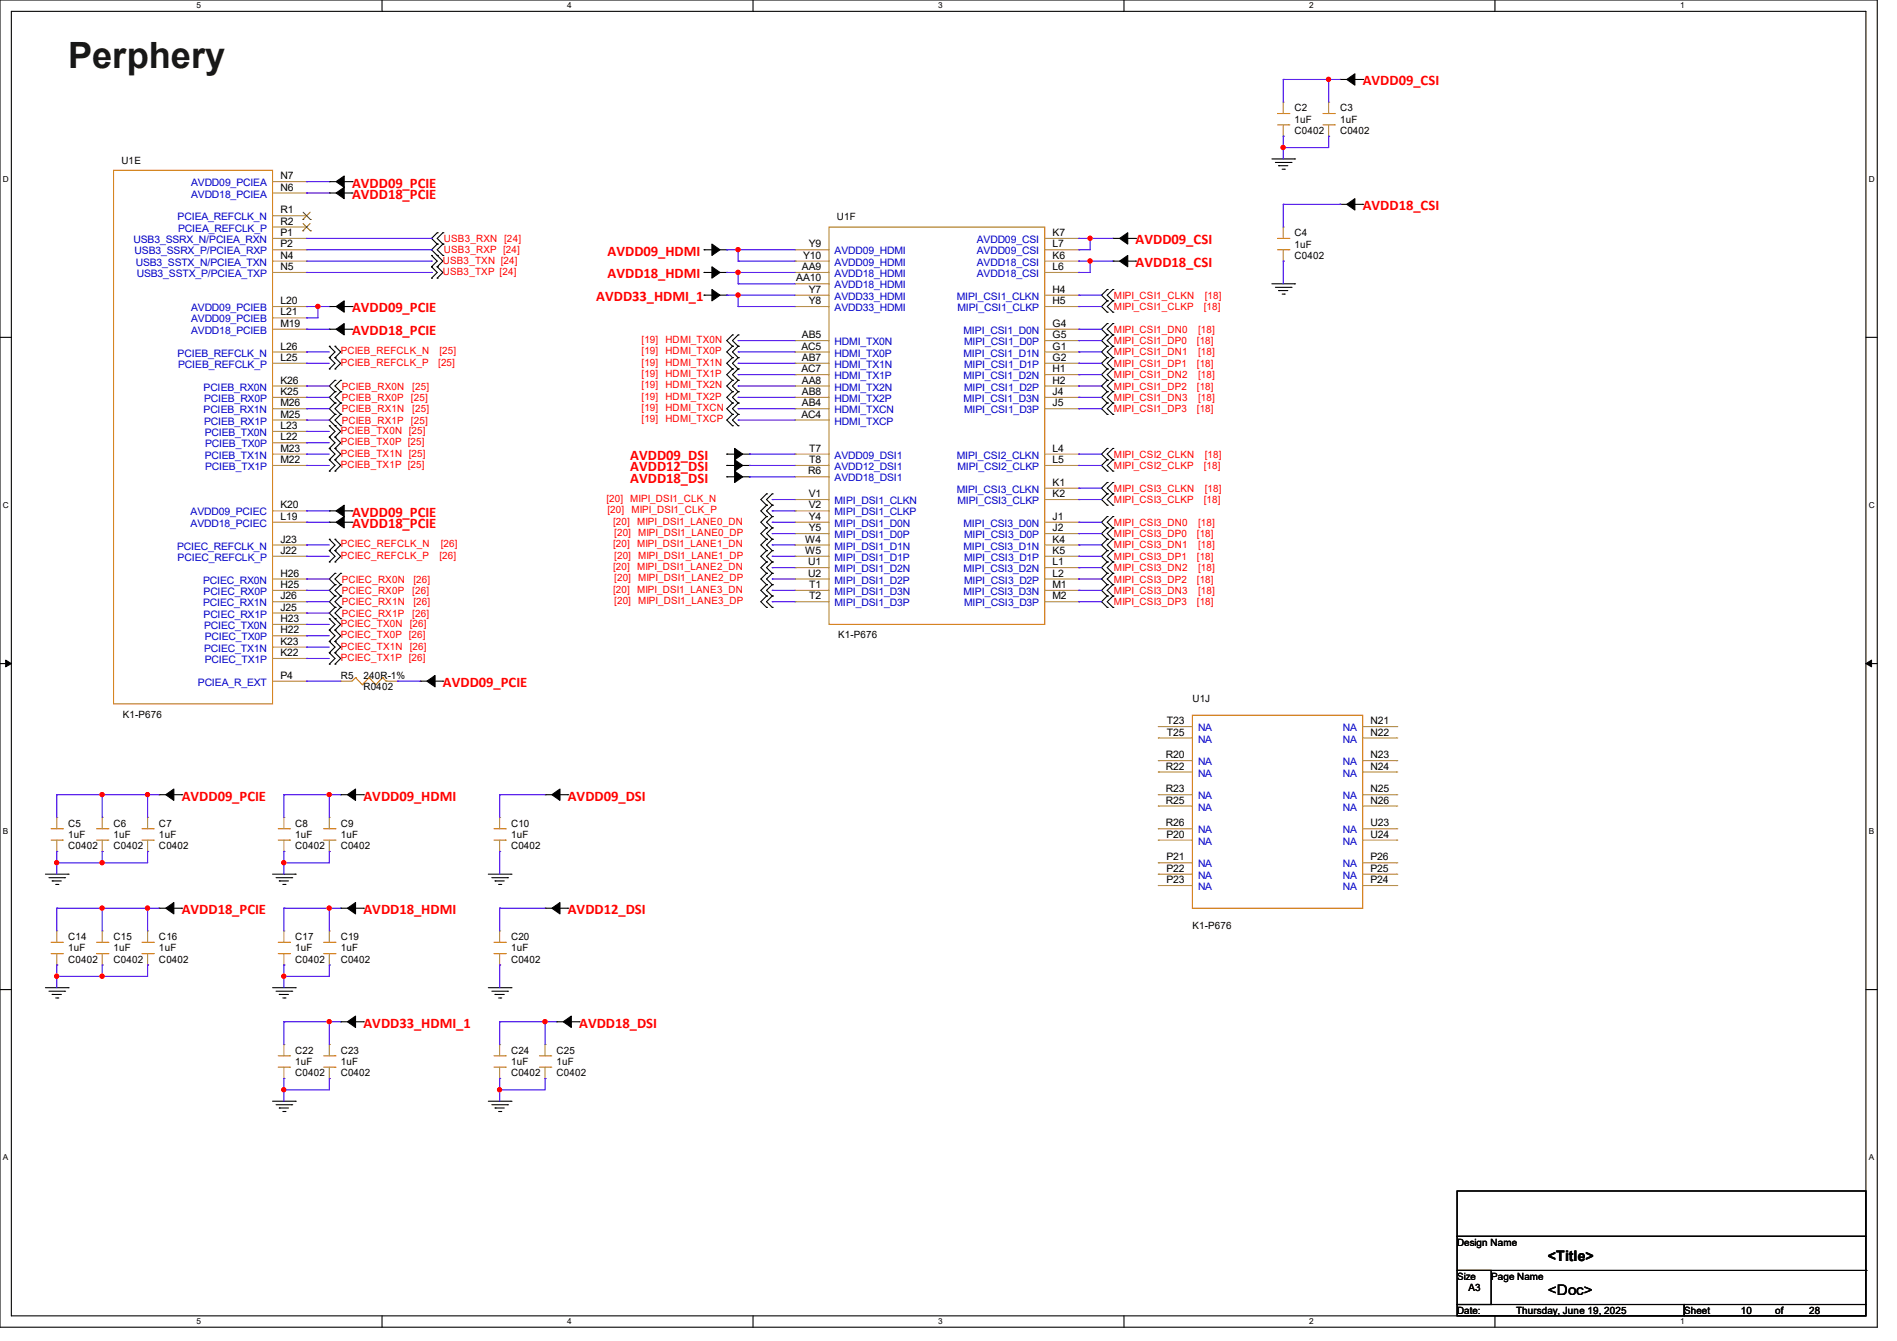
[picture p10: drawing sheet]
<svg xmlns="http://www.w3.org/2000/svg" width="297mm" height="210mm" viewBox="0 0 297 210" stroke-linecap="round" stroke-linejoin="round" font-family="sans-serif">
<path d="M0 0h293.9v207.9h-293.9zM1.8 1.8h290.3v204.3h-290.3z" fill="none" stroke="#000" stroke-width=".17"/>
<g fill="#fff">
<path d="M30.8 .2h.7v1.4h-.7z"/>
<path d="M30.8 206.2h.7v1.4h-.7z"/>
</g>
<path d="M59.8 0v1.8M59.8 206.1v1.8" fill="none" stroke="#000" stroke-width=".17"/>
<g fill="#fff">
<path d="M88.8 .2h.7v1.4h-.7z"/>
<path d="M88.8 206.2h.7v1.4h-.7z"/>
</g>
<path d="M117.9 0v1.8M117.9 206.1v1.8" fill="none" stroke="#000" stroke-width=".17"/>
<g fill="#fff">
<path d="M146.9 .2h.7v1.4h-.7z"/>
<path d="M146.9 206.2h.7v1.4h-.7z"/>
</g>
<path d="M176 0v1.8M176 206.1v1.8" fill="none" stroke="#000" stroke-width=".17"/>
<g fill="#fff">
<path d="M205 .2h.7v1.4h-.7z"/>
<path d="M205 206.2h.7v1.4h-.7z"/>
</g>
<path d="M234.1 0v1.8M234.1 206.1v1.8" fill="none" stroke="#000" stroke-width=".17"/>
<g fill="#fff">
<path d="M263.1 .2h.6v1.4h-.6z"/>
<path d="M263.1 206.2h.6v1.4h-.6z"/>
<path d="M.5 27.3h.9v1.4h-.9z"/>
<path d="M292.6 27.3h.9v1.4h-.9z"/>
<path d="M.5 78.4h.9v1.4h-.9z"/>
<path d="M292.6 78.4h.9v1.4h-.9z"/>
</g>
<path d="M0 52.8h1.8M292.1 52.8h1.8" fill="none" stroke="#000" stroke-width=".17"/>
<g fill="#fff">
<path d="M.5 129.5h.8v1.4h-.8z"/>
<path d="M292.6 129.5h.8v1.4h-.8z"/>
</g>
<path d="M0 103.9h1.8M292.1 103.9h1.8" fill="none" stroke="#000" stroke-width=".17"/>
<path d="M.9 103.4l.9 .5-.9 .5zM292.1 103.9l.9-.5v1z" fill="#000" stroke="#000" stroke-width=".16"/>
<g fill="#fff">
<path d="M.5 180.5h.8v1.4h-.8z"/>
<path d="M292.6 180.5h.8v1.4h-.8z"/>
</g>
<g fill="none" stroke="#000" stroke-width=".17">
<path d="M209.8 12.4h.1M209.8 12.4h1.2M211.4 12.4h2M213.4 12.4h.1M51.6 28.4h.1M51.6 30.2h.1M51.6 28.4h1.2M51.6 30.2h1.2M53.2 28.4h1.9M53.2 30.2h1.9M55.1 28.4h.1M55.1 30.2h.1"/>
<path d="M68.5 36.4h.1M68.5 38.2h.1M68.5 36.4l-.9 .9 .9 .9M68.5 38.2l-.9 .9 1.7 1.8-.8 .9M69.3 38.2h.1M69.3 36.4h.1M69.3 36.4l-.8 .9 .8 .9M69.3 38.2l-.8 .9 .8 .9M110.2 39.1h.1M110.2 39.1h2M112.6 39.1h1.2M113.8 39.1h.1"/>
<path d="M174.2 37.3h.1M174.2 37.3h1.3M175.9 37.3h1.9M177.8 37.3h.1M199.1 24.9h3.6M199.7 25.4h2.4M200.2 26h.1M200.2 26h1.4M200.7 26.5h.4M201.1 26.5h.1M202.1 25.4h.1M202.7 24.9h.1"/>
<path d="M209.8 32h.1M209.8 32h1.2M211.4 32h2M213.4 32h.1M51.6 48h.1M51.6 51.6h.1M51.6 56h.1M51.6 54.2h.1M51.6 57.8h.1M51.6 48h1.2M51.6 51.6h1.2M51.6 54.2l.9 .9-.9 .9"/>
<path d="M51.6 56l.9 .9-.9 .9M52.5 56h.1M52.5 54.2h.1M52.5 57.8h.1M52.5 59.6h.1M52.5 59.6l-.9 .9 .9 .8M52.5 54.2l.8 .9-.8 .9M52.5 56l.8 .9-.8 .9M53.2 48h1.9M53.2 51.6h1.9M53.3 59.6h.1M53.3 59.6l-.8 .9 .8 .8"/>
<path d="M55.1 48h.1M55.1 51.6h.1M67.6 41.8h.1M67.6 40h.1M67.6 43.6h.1M67.6 40l.9 .9-.9 .9M67.6 41.8l.9 .9-.9 .9M68.5 40h.1M68.5 41.8h.1M68.5 43.6h.1M68.5 41.8l.8 .9-.8 .9M69.3 40h.1"/>
<path d="M110.2 42.7h.1M110.2 46.2h.1M110.2 42.7h2M110.2 46.2h2M112.6 42.7h1.2M112.6 46.2h1.2M113.8 42.7h.1M113.8 46.2h.1M114.7 52.5h.1M114.7 54.2h.1M114.7 56h.1M114.7 57.8h.1"/>
<path d="M114.7 59.6h.1M114.7 52.5l-.9 .8 .9 .9M114.7 54.2l-.9 .9 .9 .9M114.7 56l-.9 .9 .9 .9M114.7 57.8l-.9 .9 .9 .9M114.7 59.6l-.9 .9 .9 .8M115.6 52.5h.1M115.6 54.2h.1M115.6 56h.1M115.6 57.8h.1M115.6 59.6h.1M115.6 52.5l-.9 .8 .9 .9"/>
<path d="M115.6 54.2l-.9 .9 .9 .9M115.6 56l-.9 .9 .9 .9M115.6 57.8l-.9 .9 .9 .9M115.6 59.6l-.9 .9 .9 .8M173.4 45.3h.1M173.4 47.1h.1M173.4 48.9h.1M173.4 50.7h.1M173.4 52.5h.1M173.4 54.2h.1M173.4 56h.1M173.4 57.8h.1"/>
<path d="M173.4 59.6h.1M173.4 45.3l-.9 .9 .9 .9M173.4 47.1l-.9 .9 .9 .9M173.4 50.7l-.9 .9 .9 .9M173.4 52.5l-.9 .8 .9 .9M173.4 54.2l-.9 .9 .9 .9M173.4 56l-.9 .9 .9 .9M173.4 57.8l-.9 .9 .9 .9M173.4 59.6l-.9 .9 .9 .8M174.2 40.9h.1M174.2 47.1h.1M174.2 45.3h.1"/>
<path d="M174.2 48.9h.1M174.2 52.5h.1M174.2 50.7h.1M174.2 54.2h.1M174.2 56h.1M174.2 57.8h.1M174.2 59.6h.1M174.2 40.9h1.3M174.2 45.3l-.8 .9 .8 .9M174.2 47.1l-.8 .9 .8 .9M174.2 50.7l-.8 .9 .8 .9M174.2 52.5l-.8 .8 .8 .9"/>
<path d="M174.2 54.2l-.8 .9 .8 .9M174.2 56l-.8 .9 .8 .9M174.2 57.8l-.8 .9 .8 .9M174.2 59.6l-.8 .9 .8 .8M175.9 40.9h1.9M177.8 40.9h.1M199.1 44.4h3.6M199.7 45h2.4M200.2 45.5h.1M200.2 45.5h1.4M200.7 46.1h.4M201.1 46.1h.1"/>
<path d="M202.1 45h.1M202.7 44.4h.1M51.6 68.5h.1M51.6 66.7h.1M51.6 70.2h.1M51.6 72h.1M51.6 73.8h.1M51.6 66.7l.9 .9-.9 .9M51.6 68.5l.9 .8-.9 .9M51.6 70.2l.9 .9-.9 .9M51.6 72l.9 .9-.9 .9M52.5 61.3h.1"/>
<path d="M52.5 63.1h.1M52.5 64.9h.1M52.5 66.7h.1M52.5 68.5h.1M52.5 70.2h.1M52.5 72h.1M52.5 73.8h.1M52.5 61.3l-.9 .9 .9 .9M52.5 63.1l-.9 .9 .9 .9M52.5 64.9l-.9 .9 1.7 1.8-.8 .9M52.5 68.5l.8 .8-.8 .9M52.5 70.2l.8 .9-.8 .9"/>
<path d="M52.5 72l.8 .9-.8 .9M53.3 61.3h.1M53.3 63.1h.1M53.3 64.9h.1M53.3 66.7h.1M53.3 61.3l-.8 .9 .8 .9M53.3 63.1l-.8 .9 .8 .9M53.3 64.9l-.8 .9 .8 .9M113.8 71.1h.1M113.8 72.9h.1M113.8 74.7h.1M113.8 71.1h1.9"/>
<path d="M113.8 72.9h1.9M113.8 74.7h1.9M114.7 61.3h.1M114.7 63.1h.1M114.7 64.9h.1M114.7 66.7h.1M114.7 61.3l-.9 .9 .9 .9M114.7 63.1l-.9 .9 .9 .9M114.7 64.9l-.9 .9 .9 .9M115.6 61.3h.1M115.6 63.1h.1M115.6 64.9h.1"/>
<path d="M115.6 66.7h.1M115.6 61.3l-.9 .9 .9 .9M115.6 63.1l-.9 .9 .9 .9M115.6 64.9l-.9 .9 .9 .9M116.1 71.1h1.2M116.1 72.9h1.2M116.1 74.7h1.2M117.3 71.1h.1M117.3 72.9h.1M117.3 74.7h.1M120 77.3h.1M120 79.1h.1"/>
<path d="M120 77.3l-.9 .9 .9 .9M120 79.1l-.9 .9 .9 .9M120.9 77.3h.1M120.9 79.1h.1M120.9 77.3l-.9 .9 .9 .9M120.9 79.1l-.9 .9 .9 .9M173.4 61.3h.1M173.4 63.1h.1M173.4 64.9h.1M173.4 75.6h.1M173.4 77.3h.1M173.4 79.1h.1"/>
<path d="M173.4 70.2h.1M173.4 72h.1M173.4 73.8h.1M173.4 61.3l-.9 .9 .9 .9M173.4 63.1l-.9 .9 .9 .9M173.4 75.6l-.9 .9 .9 .8M173.4 77.3l-.9 .9 .9 .9M173.4 70.2l-.9 .9 .9 .9M173.4 72l-.9 .9 .9 .9M174.2 61.3h.1M174.2 63.1h.1M174.2 64.9h.1"/>
<path d="M174.2 77.3h.1M174.2 75.6h.1M174.2 79.1h.1M174.2 72h.1M174.2 70.2h.1M174.2 73.8h.1M174.2 61.3l-.8 .9 .8 .9M174.2 63.1l-.8 .9 .8 .9M174.2 75.6l-.8 .9 .8 .8M174.2 77.3l-.8 .9 .8 .9M174.2 70.2l-.8 .9 .8 .9M174.2 72l-.8 .9 .8 .9"/>
<path d="M51.6 80h.1M51.6 81.8h.1M51.6 86.2h.1M51.6 84.5h.1M51.6 88h.1M51.6 98.7h.1M51.6 96.9h.1M51.6 80h1.2M51.6 81.8h1.2M51.6 84.5l.9 .8-.9 .9M51.6 86.2l.9 .9-.9 .9M51.6 96.9l.9 .9-.9 .9"/>
<path d="M51.6 98.7l.9 .9-.9 .9M52.5 86.2h.1M52.5 84.5h.1M52.5 88h.1M52.5 89.8h.1M52.5 91.6h.1M52.5 93.3h.1M52.5 95.1h.1M52.5 96.9h.1M52.5 98.7h.1M52.5 84.5l.8 .8-.8 .9M52.5 86.2l.8 .9-.8 .9"/>
<path d="M52.5 89.8l-.9 .9 .9 .9M52.5 91.6l-.9 .9 .9 .8M52.5 93.3l-.9 .9 .9 .9M52.5 95.1l-.9 .9 1.7 1.8-.8 .9M52.5 98.7l.8 .9-.8 .9M53.2 80h1.9M53.2 81.8h1.9M53.3 91.6h.1M53.3 89.8h.1M53.3 93.3h.1M53.3 95.1h.1M53.3 96.9h.1"/>
<path d="M53.3 89.8l-.8 .9 .8 .9M53.3 91.6l-.8 .9 .8 .8M53.3 93.3l-.8 .9 .8 .9M53.3 95.1l-.8 .9 .8 .9M55.1 80h.1M55.1 81.8h.1M120 80.9h.1M120 82.7h.1M120 84.5h.1M120 86.2h.1M120 88h.1M120 89.8h.1"/>
<path d="M120 91.6h.1M120 93.3h.1M120 95.1h.1M120 80.9l-.9 .9 .9 .9M120 82.7l-.9 .9 .9 .9M120 84.5l-.9 .8 .9 .9M120 86.2l-.9 .9 .9 .9M120 88l-.9 .9 .9 .9M120 89.8l-.9 .9 .9 .9M120 91.6l-.9 .9 .9 .8M120 93.3l-.9 .9 .9 .9M120.9 80.9h.1"/>
<path d="M120.9 82.7h.1M120.9 84.5h.1M120.9 86.2h.1M120.9 88h.1M120.9 89.8h.1M120.9 91.6h.1M120.9 93.3h.1M120.9 95.1h.1M120.9 80.9l-.9 .9 .9 .9M120.9 82.7l-.9 .9 .9 .9M120.9 84.5l-.9 .8 .9 .9M120.9 86.2l-.9 .9 .9 .9"/>
<path d="M120.9 88l-.9 .9 .9 .9M120.9 89.8l-.9 .9 .9 .9M120.9 91.6l-.9 .9 .9 .8M120.9 93.3l-.9 .9 .9 .9M173.4 80.9h.1M173.4 82.7h.1M173.4 84.5h.1M173.4 86.2h.1M173.4 88h.1M173.4 89.8h.1M173.4 91.6h.1M173.4 93.3h.1"/>
<path d="M173.4 95.1h.1M173.4 80.9l-.9 .9 .9 .9M173.4 82.7l-.9 .9 .9 .9M173.4 84.5l-.9 .8 .9 .9M173.4 86.2l-.9 .9 .9 .9M173.4 88l-.9 .9 .9 .9M173.4 89.8l-.9 .9 .9 .9M173.4 91.6l-.9 .9 .9 .8M173.4 93.3l-.9 .9 .9 .9M174.2 82.7h.1M174.2 80.9h.1M174.2 84.5h.1"/>
<path d="M174.2 86.2h.1M174.2 88h.1M174.2 89.8h.1M174.2 91.6h.1M174.2 93.3h.1M174.2 95.1h.1M174.2 80.9l-.8 .9 .8 .9M174.2 82.7l-.8 .9 .8 .9M174.2 84.5l-.8 .8 .8 .9M174.2 86.2l-.8 .9 .8 .9M174.2 88l-.8 .9 .8 .9M174.2 89.8l-.8 .9 .8 .9"/>
<path d="M174.2 91.6l-.8 .9 .8 .8M174.2 93.3l-.8 .9 .8 .9M51.6 100.5h.1M51.6 102.2h.1M51.6 104h.1M51.6 100.5l.9 .8-.9 .9M51.6 102.2l.9 .9-.9 .9M52.5 100.5h.1M52.5 102.2h.1M52.5 104h.1M52.5 100.5l.8 .8-.8 .9M52.5 102.2l.8 .9-.8 .9"/>
<path d="M65.8 106.7h.1M65.8 106.7h1.2M67.4 106.7h1.9M69.3 106.7h.1M7.1 136.9h3.6M7.7 137.5h2.4M8.2 138h.1M8.2 138h1.4M8.7 138.5h.4M9.1 138.5h.1M10.1 137.5h.1M10.7 136.9h.1"/>
<path d="M24.9 124.5h.1M24.9 124.5h1.2M26.5 124.5h1.9M28.4 124.5h.1M42.7 136.9h3.5M43.2 137.5h2.5M43.7 138h.1M43.7 138h1.5M44.3 138.5h.3M44.6 138.5h.1M45.7 137.5h.1M46.2 136.9h.1"/>
<path d="M53.3 124.5h.1M53.3 124.5h1.3M54.9 124.5h2M56.9 124.5h.1M76.5 136.9h3.5M77 137.5h2.5M77.5 138h.1M77.5 138h1.5M78.1 138.5h.3M78.4 138.5h.1M79.5 137.5h.1M80 136.9h.1"/>
<path d="M85.3 124.5h.1M85.3 124.5h1.3M87 124.5h1.9M88.9 124.5h.1M0 155h1.8M7.1 154.7h3.6M7.7 155.2h2.4M8.2 155.7h.1M8.2 155.7h1.4M8.7 156.3h.4M9.1 156.3h.1M10.1 155.2h.1"/>
<path d="M10.7 154.7h.1M24.9 142.2h.1M24.9 142.2h1.2M26.5 142.2h1.9M28.4 142.2h.1M42.7 154.7h3.5M43.2 155.2h2.5M43.7 155.7h.1M43.7 155.7h1.5M44.3 156.3h.3M44.6 156.3h.1M45.7 155.2h.1"/>
<path d="M46.2 154.7h.1M53.3 142.2h.1M53.3 142.2h1.3M54.9 142.2h2M56.9 142.2h.1M76.5 154.7h3.5M77 155.2h2.5M77.5 155.7h.1M77.5 155.7h1.5M78.1 156.3h.3M78.4 156.3h.1M79.5 155.2h.1"/>
<path d="M80 154.7h.1M85.3 142.2h.1M85.3 142.2h1.3M87 142.2h1.9M88.9 142.2h.1M292.1 155h1.8M42.7 172.5h3.5M43.2 173h2.5M43.7 173.5h.1M43.7 173.5h1.5M44.3 174.1h.3M44.6 174.1h.1"/>
<path d="M45.7 173h.1M46.2 172.5h.1M53.3 160h.1M53.3 160h1.3M54.9 160h2M56.9 160h.1M76.5 172.5h3.5M77 173h2.5M77.5 173.5h.1M77.5 173.5h1.5M78.1 174.1h.3M78.4 174.1h.1"/>
<path d="M79.5 173h.1M80 172.5h.1M87.1 160h.1M87.1 160h1.2M88.7 160h2M90.7 160h.1M228.1 186.5h64v7.1h-64zM228.1 193.6h64v5.4h-64zM228.1 199h5.4v5.3h-5.4zM292.1 199h.1M292.1 199v5.3M228.1 204.3h35.6v1.8h-35.6z"/>
<path d="M263.7 204.3h28.4v1.8h-28.4z"/>
</g>
<g fill="#000" stroke="#000" stroke-width=".17">
<path d="M210.9 12.4l1.2-.8v1.7z" fill-rule="evenodd"/>
<path d="M52.6 28.4l1.3-.8v1.7z" fill-rule="evenodd"/>
<path d="M52.6 30.2l1.3-.9v1.8z" fill-rule="evenodd"/>
<path d="M111.5 38.2l1.2 .9-1.2 .9z" fill-rule="evenodd"/>
<path d="M175.3 37.3l1.3-.9v1.8z" fill-rule="evenodd"/>
<path d="M210.9 32l1.2-.9v1.8z" fill-rule="evenodd"/>
<path d="M52.6 48l1.3-.9v1.8z" fill-rule="evenodd"/>
<path d="M52.6 51.6l1.3-.9v1.8z" fill-rule="evenodd"/>
<path d="M111.5 41.8l1.2 .9-1.2 .9z" fill-rule="evenodd"/>
<path d="M111.5 45.3l1.2 .9-1.2 .9z" fill-rule="evenodd"/>
<path d="M175.3 40.9l1.3-.9v1.8z" fill-rule="evenodd"/>
<path d="M115 70.2l1.3 .9-1.3 .9z" fill-rule="evenodd"/>
<path d="M115 72l1.3 .9-1.3 .9z" fill-rule="evenodd"/>
<path d="M115 73.8l1.3 .9-1.3 .9z" fill-rule="evenodd"/>
<path d="M52.6 80l1.3-.9v1.8z" fill-rule="evenodd"/>
<path d="M52.6 81.8l1.3-.9v1.8z" fill-rule="evenodd"/>
<path d="M66.8 106.7l1.3-.9v1.8z" fill-rule="evenodd"/>
<path d="M26 124.5l1.2-.9v1.7z" fill-rule="evenodd"/>
<path d="M54.4 124.5l1.3-.9v1.7z" fill-rule="evenodd"/>
<path d="M86.4 124.5l1.3-.9v1.7z" fill-rule="evenodd"/>
<path d="M26 142.2l1.2-.8v1.7z" fill-rule="evenodd"/>
<path d="M54.4 142.2l1.3-.8v1.7z" fill-rule="evenodd"/>
<path d="M86.4 142.2l1.3-.8v1.7z" fill-rule="evenodd"/>
<path d="M54.4 160l1.3-.9v1.8z" fill-rule="evenodd"/>
<path d="M88.2 160l1.3-.9v1.8z" fill-rule="evenodd"/>
</g>
<g fill="none" stroke="#cc8006" stroke-width=".17">
<path d="M200 19.6h1.8M200 17.8h1.8M201.8 19.6h.1M201.8 17.8h.1M207.1 19.6h1.8M207.1 17.8h1.8M208.9 19.6h.1M208.9 17.8h.1M17.8 26.7h24.9v83.5h-24.9zM129.8 35.6h33.8v62.2h-33.8zM200 39.1h1.8M200 37.3h1.8"/>
<path d="M201.8 39.1h.1M201.8 37.3h.1M55.7 106.1h.1M55.7 106.1l-.6 .6M55.7 106.1l1 1.1M56.7 107.2h.1M57.8 106.1h.1M57.8 106.1l-1.1 1.1M57.8 106.1l1 1.1M58.8 107.2h.1M59.9 106.1h.1M59.9 106.1l-1.1 1.1"/>
<path d="M59.9 106.1l.6 .6M60.5 106.7h.1M186.7 112h26.7v30.2h-26.7zM8 131.6h1.8M8 129.8h1.8M9.8 131.6h.1M9.8 129.8h.1M15.1 131.6h1.8M15.1 129.8h1.8M16.9 131.6h.1M16.9 129.8h.1M22.2 131.6h1.8"/>
<path d="M22.2 129.8h1.8M24 131.6h.1M24 129.8h.1M43.6 131.6h1.7M43.6 129.8h1.7M45.3 131.6h.1M45.3 129.8h.1M50.7 131.6h1.8M50.7 129.8h1.8M52.5 131.6h.1M52.5 129.8h.1M77.3 131.6h1.8"/>
<path d="M77.3 129.8h1.8M79.1 131.6h.1M79.1 129.8h.1M8 149.4h1.8M8 147.6h1.8M9.8 149.4h.1M9.8 147.6h.1M15.1 149.4h1.8M15.1 147.6h1.8M16.9 149.4h.1M16.9 147.6h.1M22.2 149.4h1.8"/>
<path d="M22.2 147.6h1.8M24 149.4h.1M24 147.6h.1M43.6 149.4h1.7M43.6 147.6h1.7M45.3 149.4h.1M45.3 147.6h.1M50.7 149.4h1.8M50.7 147.6h1.8M52.5 149.4h.1M52.5 147.6h.1M77.3 149.4h1.8"/>
<path d="M77.3 147.6h1.8M79.1 149.4h.1M79.1 147.6h.1M43.6 167.1h1.7M43.6 165.4h1.7M45.3 167.1h.1M45.3 165.4h.1M50.7 167.1h1.8M50.7 165.4h1.8M52.5 167.1h.1M52.5 165.4h.1M77.3 167.1h1.8"/>
<path d="M77.3 165.4h1.8M79.1 167.1h.1M79.1 165.4h.1M84.5 167.1h1.7M84.5 165.4h1.7M86.2 167.1h.1M86.2 165.4h.1"/>
</g>
<g fill="none" stroke="#a84" stroke-width=".17">
<path d="M200.9 16h.1M200.9 16v1.8M200.9 19.6v1.7M208 16h.1M208 16v1.8M208 19.6v1.7M42.7 39.1h5.3M42.7 37.3h5.3M42.7 28.4h5.3M42.7 30.2h5.3M42.7 33.8h5.3M42.7 35.6h5.3"/>
<path d="M48 28.4h.1M48 30.2h.1M48 33.8h.1M48 35.6h.1M48 37.3h.1M48 39.1h.1M124.5 39.1h.1M124.5 39.1h5.3M163.6 39.1h5.3M163.6 37.3h5.3M168.9 37.3h.1M168.9 39.1h.1"/>
<path d="M200.9 21.3h.1M200.9 35.6h.1M200.9 35.6v1.7M200.9 39.1v1.8M208 21.3h.1M42.7 40.9h5.3M42.7 42.7h5.3M42.7 48h5.3M42.7 55.1h5.3M42.7 56.9h5.3M42.7 51.6h5.3M42.7 49.8h5.3"/>
<path d="M48 48h.1M48 49.8h.1M48 51.6h.1M48 40.9h.1M48 42.7h.1M48 55.1h.1M48 56.9h.1M124.5 40.9h.1M124.5 42.7h.1M124.5 46.2h.1M124.5 48h.1M124.5 53.3h.1"/>
<path d="M124.5 55.1h.1M124.5 56.9h.1M124.5 58.7h.1M124.5 44.4h.1M124.5 40.9h5.3M124.5 42.7h5.3M124.5 46.2h5.3M124.5 48h5.3M124.5 53.3h5.3M124.5 55.1h5.3M124.5 56.9h5.3M124.5 58.7h5.3"/>
<path d="M124.5 44.4h5.3M163.6 40.9h5.3M163.6 42.7h5.3M163.6 46.2h5.3M163.6 48h5.3M163.6 53.3h5.3M163.6 55.1h5.3M163.6 56.9h5.3M163.6 58.7h5.3M163.6 51.6h5.3M168.9 40.9h.1M168.9 42.7h.1"/>
<path d="M168.9 46.2h.1M168.9 48h.1M168.9 51.6h.1M168.9 53.3h.1M168.9 55.1h.1M168.9 56.9h.1M168.9 58.7h.1M200.9 40.9h.1M42.7 60.5h5.3M42.7 62.2h5.3M42.7 64h5.3M42.7 65.8h5.3"/>
<path d="M42.7 71.1h5.3M42.7 72.9h5.3M42.7 67.6h5.3M42.7 69.3h5.3M48 60.5h.1M48 62.2h.1M48 64h.1M48 65.8h.1M48 67.6h.1M48 69.3h.1M48 71.1h.1M48 72.9h.1"/>
<path d="M124.5 60.5h.1M124.5 62.2h.1M124.5 64h.1M124.5 65.8h.1M124.5 71.1h.1M124.5 72.9h.1M124.5 74.7h.1M124.5 78.2h.1M124.5 60.5h5.3M124.5 62.2h5.3M124.5 64h5.3M124.5 65.8h5.3"/>
<path d="M124.5 71.1h5.3M124.5 72.9h5.3M124.5 74.7h5.3M124.5 78.2h5.3M163.6 60.5h5.3M163.6 62.2h5.3M163.6 64h5.3M163.6 71.1h5.3M163.6 72.9h5.3M163.6 78.2h5.3M163.6 76.5h5.3M168.9 60.5h.1"/>
<path d="M168.9 62.2h.1M168.9 64h.1M168.9 71.1h.1M168.9 72.9h.1M168.9 76.5h.1M168.9 78.2h.1M42.7 80h5.3M42.7 81.8h5.3M42.7 85.3h5.3M42.7 87.1h5.3M42.7 90.7h5.3M42.7 92.5h5.3"/>
<path d="M42.7 94.2h5.3M42.7 96h5.3M42.7 97.8h5.3M42.7 99.6h5.3M48 80h.1M48 81.8h.1M48 85.3h.1M48 87.1h.1M48 90.7h.1M48 92.5h.1M48 94.2h.1M48 96h.1"/>
<path d="M48 97.8h.1M48 99.6h.1M124.5 80h.1M124.5 81.8h.1M124.5 83.6h.1M124.5 85.3h.1M124.5 87.1h.1M124.5 88.9h.1M124.5 90.7h.1M124.5 92.5h.1M124.5 94.2h.1M124.5 80h5.3"/>
<path d="M124.5 81.8h5.3M124.5 83.6h5.3M124.5 85.3h5.3M124.5 87.1h5.3M124.5 88.9h5.3M124.5 90.7h5.3M124.5 92.5h5.3M124.5 94.2h5.3M163.6 81.8h5.3M163.6 83.6h5.3M163.6 85.3h5.3M163.6 87.1h5.3"/>
<path d="M163.6 88.9h5.3M163.6 90.7h5.3M163.6 92.5h5.3M163.6 94.2h5.3M168.9 81.8h.1M168.9 83.6h.1M168.9 85.3h.1M168.9 87.1h.1M168.9 88.9h.1M168.9 90.7h.1M168.9 92.5h.1M168.9 94.2h.1"/>
<path d="M42.7 106.7h5.3M42.7 101.3h5.3M42.7 103.1h5.3M48 106.7h.1M48 101.3h.1M48 103.1h.1M53.3 106.7h.1M53.3 106.7h1.8M60.5 106.7h1.7M62.2 106.7h.1M181.4 119.1h.1M181.4 115.6h.1"/>
<path d="M181.4 113.8h.1M181.4 115.6h5.3M181.4 113.8h5.3M181.4 119.1h5.3M213.4 115.6h5.3M213.4 113.8h5.3M213.4 119.1h5.3M218.7 115.6h.1M218.7 113.8h.1M218.7 119.1h.1M8.9 133.3h.1M8.9 128h.1"/>
<path d="M8.9 128v1.8M8.9 131.6v1.7M16 133.3h.1M16 128h.1M16 128v1.8M16 131.6v1.7M23.1 133.3h.1M23.1 128h.1M23.1 128v1.8M23.1 131.6v1.7M44.4 133.3h.1M44.4 128h.1"/>
<path d="M44.4 128v1.8M44.4 131.6v1.7M51.6 133.3h.1M51.6 128h.1M51.6 128v1.8M51.6 131.6v1.7M78.2 133.3h.1M78.2 128h.1M78.2 128v1.8M78.2 131.6v1.7M181.4 120.9h.1M181.4 124.5h.1"/>
<path d="M181.4 135.1h.1M181.4 136.9h.1M181.4 131.6h.1M181.4 129.8h.1M181.4 126.2h.1M181.4 138.7h.1M181.4 120.9h5.3M181.4 124.5h5.3M181.4 135.1h5.3M181.4 136.9h5.3M181.4 131.6h5.3M181.4 126.2h5.3"/>
<path d="M181.4 129.8h5.3M181.4 138.7h5.3M213.4 120.9h5.3M213.4 124.5h5.3M213.4 135.1h5.3M213.4 136.9h5.3M213.4 131.6h5.3M213.4 126.2h5.3M213.4 129.8h5.3M213.4 138.7h5.3M218.7 126.2h.1M218.7 124.5h.1"/>
<path d="M218.7 129.8h.1M218.7 120.9h.1M218.7 138.7h.1M218.7 136.9h.1M218.7 135.1h.1M218.7 131.6h.1M8.9 151.1h.1M8.9 145.8h.1M8.9 145.8v1.8M8.9 149.4v1.7M16 151.1h.1M16 145.8h.1"/>
<path d="M16 145.8v1.8M16 149.4v1.7M23.1 151.1h.1M23.1 145.8h.1M23.1 145.8v1.8M23.1 149.4v1.7M44.4 151.1h.1M44.4 145.8h.1M44.4 145.8v1.8M44.4 149.4v1.7M51.6 151.1h.1M51.6 145.8h.1"/>
<path d="M51.6 145.8v1.8M51.6 149.4v1.7M78.2 151.1h.1M78.2 145.8h.1M78.2 145.8v1.8M78.2 149.4v1.7M44.4 168.9h.1M44.4 163.6h.1M44.4 163.6v1.8M44.4 167.1v1.8M51.6 168.9h.1M51.6 163.6h.1"/>
<path d="M51.6 163.6v1.8M51.6 167.1v1.8M78.2 168.9h.1M78.2 163.6h.1M78.2 163.6v1.8M78.2 167.1v1.8M85.3 168.9h.1M85.3 163.6h.1M85.3 163.6v1.8M85.3 167.1v1.8"/>
</g>
<path d="M47.4 34.4h.1M47.4 36.2h.1M47.5 33.2l1.1 1.2M47.5 35l1.1 1.2M48.6 33.2l-1.2 1.2M48.6 35l-1.2 1.2M48.6 34.4h.1M48.6 36.2h.1" fill="none" stroke="#804000" stroke-width=".16"/>
<g fill="none" stroke="#4200ff" stroke-width=".17">
<path d="M200.9 12.4h.1M200.9 12.4v3.6M200.9 12.4h8.9M208 12.4h.1M208 12.4v3.6M48 28.4h.1M48 30.2h.1M48 28.4h3.6M48 30.2h3.6M48 37.3h19.6M48 39.1h19.6M67.6 37.3h.1"/>
<path d="M67.6 39.1h.1M113.8 39.1h.1M113.8 39.1h10.7M115.6 39.1h.1M115.6 39.1v1.8M168.9 37.3h.1M168.9 39.1h.1M168.9 37.3h5.3M170.7 37.3h.1M170.7 37.3v1.8h-1.8M200.9 21.3h.1M200.9 23.1h.1"/>
<path d="M200.9 32h.1M200.9 21.3v3.6M200.9 32v3.6M200.9 32h8.9M208 21.3h.1M208 21.3v1.8h-7.1M209.8 32h.1M48 48h.1M48 49.8h.1M48 51.6h.1M48 55.1h.1M48 56.9h.1"/>
<path d="M48 40.9h19.6M48 42.7h19.6M48 48h3.6M48 51.6h3.6M48 55.1h3.6M48 56.9h3.6M49.8 48h.1M49.8 48v1.8h-1.8M67.6 40.9h.1M67.6 42.7h.1M113.8 42.7h.1M113.8 46.2h.1"/>
<path d="M113.8 42.7h10.7M113.8 46.2h10.7M115.6 40.9h.1M115.6 42.7h.1M115.6 44.4h.1M115.6 46.2h.1M115.6 48h.1M115.6 53.3h.1M115.6 55.1h.1M115.6 56.9h.1M115.6 58.7h.1M115.6 42.7v1.7"/>
<path d="M115.6 46.2v1.8M115.6 40.9h8.9M115.6 44.4h8.9M115.6 48h8.9M115.6 53.3h8.9M115.6 55.1h8.9M115.6 56.9h8.9M115.6 58.7h8.9M168.9 40.9h.1M168.9 42.7h.1M168.9 46.2h.1M168.9 48h.1"/>
<path d="M168.9 51.6h.1M168.9 53.3h.1M168.9 55.1h.1M168.9 56.9h.1M168.9 58.7h.1M168.9 40.9h5.3M168.9 46.2h3.6M168.9 48h3.6M168.9 51.6h3.6M168.9 53.3h3.6M168.9 55.1h3.6M168.9 56.9h3.6"/>
<path d="M168.9 58.7h3.6M170.7 40.9h.1M170.7 40.9v1.8h-1.8M200.9 40.9h.1M200.9 40.9v3.5M48 60.5h.1M48 62.2h.1M48 64h.1M48 65.8h.1M48 67.6h.1M48 69.3h.1M48 71.1h.1"/>
<path d="M48 72.9h.1M48 60.5h3.6M48 62.2h3.6M48 64h3.6M48 65.8h3.6M48 67.6h3.6M48 69.3h3.6M48 71.1h3.6M48 72.9h3.6M115.6 60.5h.1M115.6 62.2h.1M115.6 64h.1"/>
<path d="M115.6 65.8h.1M115.6 60.5h8.9M115.6 62.2h8.9M115.6 64h8.9M115.6 65.8h8.9M117.3 71.1h.1M117.3 72.9h.1M117.3 74.7h.1M117.3 71.1h7.2M117.3 72.9h7.2M117.3 74.7h7.2M120.9 78.2h.1"/>
<path d="M120.9 78.2h3.6M168.9 60.5h.1M168.9 62.2h.1M168.9 64h.1M168.9 76.5h.1M168.9 78.2h.1M168.9 71.1h.1M168.9 72.9h.1M168.9 60.5h3.6M168.9 62.2h3.6M168.9 64h3.6M168.9 71.1h3.6"/>
<path d="M168.9 72.9h3.6M168.9 78.2h3.6M168.9 76.5h3.6M48 80h.1M48 81.8h.1M48 85.3h.1M48 87.1h.1M48 90.7h.1M48 92.5h.1M48 94.2h.1M48 96h.1M48 97.8h.1"/>
<path d="M48 99.6h.1M48 80h3.6M48 81.8h3.6M48 85.3h3.6M48 87.1h3.6M48 90.7h3.6M48 92.5h3.6M48 94.2h3.6M48 96h3.6M48 97.8h3.6M48 99.6h3.6M120.9 80h.1"/>
<path d="M120.9 81.8h.1M120.9 83.6h.1M120.9 85.3h.1M120.9 87.1h.1M120.9 88.9h.1M120.9 90.7h.1M120.9 92.5h.1M120.9 94.2h.1M120.9 80h3.6M120.9 81.8h3.6M120.9 83.6h3.6M120.9 85.3h3.6"/>
<path d="M120.9 87.1h3.6M120.9 88.9h3.6M120.9 90.7h3.6M120.9 92.5h3.6M120.9 94.2h3.6M168.9 81.8h.1M168.9 83.6h.1M168.9 85.3h.1M168.9 87.1h.1M168.9 88.9h.1M168.9 90.7h.1M168.9 92.5h.1"/>
<path d="M168.9 94.2h.1M168.9 81.8h3.6M168.9 83.6h3.6M168.9 85.3h3.6M168.9 87.1h3.6M168.9 88.9h3.6M168.9 90.7h3.6M168.9 92.5h3.6M168.9 94.2h3.6M48 101.3h.1M48 103.1h.1M48 106.7h.1"/>
<path d="M48 101.3h3.6M48 103.1h3.6M48 106.7h5.3M62.2 106.7h.1M62.2 106.7h3.6M8.9 124.5h.1M8.9 133.3h.1M8.9 135.1h.1M8.9 124.5v3.5M8.9 133.3v3.6M8.9 124.5h16M16 124.5h.1"/>
<path d="M16 133.3h.1M16 135.1h.1M16 124.5v3.5M16 133.3v1.8M23.1 124.5h.1M23.1 133.3h.1M23.1 124.5v3.5M23.1 133.3v1.8h-14.2M44.4 124.5h.1M44.4 133.3h.1M44.4 135.1h.1M44.4 124.5h8.9"/>
<path d="M44.4 124.5v3.5M44.4 133.3v3.6M51.6 133.3h.1M51.6 124.5h.1M51.6 133.3v1.8h-7.2M51.6 124.5v3.5M78.2 124.5h.1M78.2 133.3h.1M78.2 124.5h7.1M78.2 124.5v3.5M78.2 133.3v3.6M8.9 142.2h.1"/>
<path d="M8.9 151.1h.1M8.9 152.9h.1M8.9 142.2v3.6M8.9 151.1v3.6M8.9 142.2h16M16 142.2h.1M16 151.1h.1M16 152.9h.1M16 142.2v3.6M16 151.1v1.8M23.1 142.2h.1M23.1 151.1h.1"/>
<path d="M23.1 142.2v3.6M23.1 151.1v1.8h-14.2M44.4 142.2h.1M44.4 151.1h.1M44.4 152.9h.1M44.4 142.2v3.6M44.4 151.1v3.6M44.4 142.2h8.9M51.6 142.2h.1M51.6 151.1h.1M51.6 151.1v1.8h-7.2M51.6 142.2v3.6"/>
<path d="M78.2 142.2h.1M78.2 151.1h.1M78.2 142.2h7.1M78.2 142.2v3.6M78.2 151.1v3.6M44.4 160h.1M44.4 168.9h.1M44.4 170.7h.1M44.4 160v3.6M44.4 168.9v3.6M44.4 160h8.9M51.6 160h.1"/>
<path d="M51.6 168.9h.1M51.6 168.9v1.8h-7.2M51.6 160v3.6M78.2 160h.1M78.2 168.9h.1M78.2 170.7h.1M78.2 160h8.9M78.2 160v3.6M78.2 168.9v3.6M85.3 160h.1M85.3 168.9h.1M85.3 160v3.6"/>
<path d="M85.3 168.9v1.8h-7.1"/>
</g>
<g fill="#f00" stroke="#f00" stroke-width=".17">
<circle cx="23.1" cy="124.4" r=".32"/>
<circle cx="16" cy="124.4" r=".32"/>
<circle cx="51.5" cy="124.4" r=".32"/>
<circle cx="8.9" cy="135.1" r=".32"/>
<circle cx="16" cy="135.1" r=".32"/>
<circle cx="23.1" cy="142.2" r=".32"/>
<circle cx="16" cy="142.2" r=".32"/>
<circle cx="44.4" cy="152.9" r=".32"/>
<circle cx="8.9" cy="152.9" r=".32"/>
<circle cx="16" cy="152.9" r=".32"/>
<circle cx="44.4" cy="170.7" r=".32"/>
<circle cx="208" cy="12.4" r=".32"/>
<circle cx="200.9" cy="23.1" r=".32"/>
<circle cx="85.3" cy="160" r=".32"/>
<circle cx="78.2" cy="170.7" r=".32"/>
<circle cx="44.4" cy="135.1" r=".32"/>
<circle cx="51.5" cy="142.2" r=".32"/>
<circle cx="51.5" cy="160" r=".32"/>
<circle cx="170.7" cy="37.3" r=".32"/>
<circle cx="115.5" cy="39.1" r=".32"/>
<circle cx="170.7" cy="40.9" r=".32"/>
<circle cx="115.5" cy="42.7" r=".32"/>
<circle cx="115.5" cy="46.2" r=".32"/>
<circle cx="49.8" cy="48" r=".32"/>
</g>
<text font-size="5.7" fill="#400000" x="10.7" y="10.6">Perphery</text>
<g font-size="2.3" fill="#f00">
<text x="213.4" y="13.4">AVDD09_CSI</text>
<text x="55.1" y="29.4">AVDD09_PCIE</text>
<text x="55.1" y="31.2">AVDD18_PCIE</text>
<text x="213.4" y="32.9">AVDD18_CSI</text>
<text x="95.1" y="40">AVDD09_HDMI</text>
<text x="177.8" y="38.3">AVDD09_CSI</text>
<text x="177.8" y="41.8">AVDD18_CSI</text>
<text x="93.3" y="47.2">AVDD33_HDMI_1</text>
<text x="95.1" y="43.6">AVDD18_HDMI</text>
<text x="55.1" y="48.9">AVDD09_PCIE</text>
<text x="55.1" y="52.5">AVDD18_PCIE</text>
<text x="98.7" y="72.1">AVDD09_DSI</text>
<text x="98.7" y="73.8">AVDD12_DSI</text>
<text x="98.7" y="75.6">AVDD18_DSI</text>
<text x="55.1" y="80.9">AVDD09_PCIE</text>
<text x="55.1" y="82.7">AVDD18_PCIE</text>
<text x="69.3" y="107.6">AVDD09_PCIE</text>
<text x="28.4" y="125.4">AVDD09_PCIE</text>
<text x="56.9" y="125.4">AVDD09_HDMI</text>
<text x="88.9" y="125.4">AVDD09_DSI</text>
<text x="28.4" y="143.2">AVDD18_PCIE</text>
<text x="56.9" y="143.2">AVDD18_HDMI</text>
<text x="88.9" y="143.2">AVDD12_DSI</text>
<text x="56.9" y="161">AVDD33_HDMI_1</text>
<text x="90.7" y="161">AVDD18_DSI</text>
</g>
<g font-size="2.3">
<text x="242.4" y="197.5">&lt;Title&gt;</text>
<text x="242.4" y="202.8">&lt;Doc&gt;</text>
</g>
<g font-size="1.6">
<text x="202.7" y="17.4">C2</text>
<text x="209.8" y="17.4">C3</text>
<text x="202.7" y="19.2">1uF</text>
<text x="202.7" y="21">C0402</text>
<text x="209.8" y="19.2">1uF</text>
<text x="209.8" y="21">C0402</text>
<text x="19" y="25.6">U1E</text>
<text x="43.9" y="28.1">N7</text>
<text x="43.9" y="29.8">N6</text>
<text x="43.9" y="33.4">R1</text>
<text x="43.9" y="35.2">R2</text>
<text x="131" y="34.5">U1F</text>
<text x="43.9" y="37">P1</text>
<text x="43.9" y="38.7">P2</text>
<text x="43.9" y="40.5">N4</text>
<text x="125.7" y="40.5">Y10</text>
<text x="126.6" y="38.7">Y9</text>
<text x="164.8" y="37">K7</text>
<text x="164.8" y="38.7">L7</text>
<text x="164.8" y="40.5">K6</text>
<text x="202.7" y="37">C4</text>
<text x="202.7" y="38.8">1uF</text>
<text x="202.7" y="40.6">C0402</text>
<text x="43.9" y="47.6">L20</text>
<text x="43.9" y="42.3">N5</text>
<text x="124.7" y="44.1">AA10</text>
<text x="125.6" y="42.3">AA9</text>
<text x="126.6" y="45.8">Y7</text>
<text x="126.6" y="47.6">Y8</text>
<text x="164.8" y="42.3">L6</text>
<text x="164.8" y="45.8">H4</text>
<text x="164.8" y="47.6">H5</text>
<text x="43.9" y="49.4">L21</text>
<text x="43.9" y="51.2">M19</text>
<text x="125.6" y="53">AB5</text>
<text x="164.8" y="51.2">G4</text>
<text x="164.8" y="53">G5</text>
<text x="43.9" y="54.7">L26</text>
<text x="43.9" y="56.5">L25</text>
<text x="125.5" y="54.7">AC5</text>
<text x="125.5" y="58.3">AC7</text>
<text x="125.6" y="56.5">AB7</text>
<text x="164.8" y="54.7">G1</text>
<text x="164.8" y="56.5">G2</text>
<text x="164.8" y="58.3">H1</text>
<text x="43.9" y="60.1">K26</text>
<text x="43.9" y="61.8">K25</text>
<text x="43.9" y="63.6">M26</text>
<text x="43.9" y="65.4">M25</text>
<text x="125.5" y="65.4">AC4</text>
<text x="125.6" y="60.1">AA8</text>
<text x="125.6" y="61.8">AB8</text>
<text x="125.6" y="63.6">AB4</text>
<text x="164.8" y="60.1">H2</text>
<text x="164.8" y="61.8">J4</text>
<text x="164.8" y="63.6">J5</text>
<text x="43.9" y="67.2">L23</text>
<text x="43.9" y="69">L22</text>
<text x="43.9" y="70.7">M23</text>
<text x="126.7" y="70.7">T7</text>
<text x="164.8" y="70.7">L4</text>
<text x="43.9" y="72.5">M22</text>
<text x="126.5" y="74.3">R6</text>
<text x="126.6" y="77.9">V1</text>
<text x="126.7" y="72.5">T8</text>
<text x="164.8" y="72.5">L5</text>
<text x="164.8" y="76.1">K1</text>
<text x="164.8" y="77.9">K2</text>
<text x="43.9" y="79.6">K20</text>
<text x="43.9" y="81.4">L19</text>
<text x="126.6" y="79.6">V2</text>
<text x="126.6" y="81.4">Y4</text>
<text x="126.6" y="83.2">Y5</text>
<text x="164.8" y="81.4">J1</text>
<text x="164.8" y="83.2">J2</text>
<text x="43.9" y="85">J23</text>
<text x="43.9" y="86.7">J22</text>
<text x="126.1" y="85">W4</text>
<text x="126.1" y="86.7">W5</text>
<text x="126.5" y="88.5">U1</text>
<text x="164.8" y="85">K4</text>
<text x="164.8" y="86.7">K5</text>
<text x="164.8" y="88.5">L1</text>
<text x="43.9" y="90.3">H26</text>
<text x="43.9" y="92.1">H25</text>
<text x="43.9" y="93.9">J26</text>
<text x="43.9" y="95.6">J25</text>
<text x="126.5" y="90.3">U2</text>
<text x="126.7" y="92.1">T1</text>
<text x="126.7" y="93.9">T2</text>
<text x="164.8" y="90.3">L2</text>
<text x="164.8" y="92.1">M1</text>
<text x="164.8" y="93.9">M2</text>
<text x="43.9" y="97.4">H23</text>
<text x="43.9" y="99.2">H22</text>
<text x="43.9" y="101">K23</text>
<text x="131.2" y="99.9">K1-P676</text>
<text x="43.9" y="106.3">P4</text>
<text x="43.9" y="102.7">K22</text>
<text x="53.3" y="106.3">R5</text>
<text x="56.9" y="106.3">240R-1%</text>
<text x="19.2" y="112.4">K1-P676</text>
<text x="56.9" y="108.1">R0402</text>
<text x="182.7" y="113.4">T23</text>
<text x="186.7" y="109.9">U1J</text>
<text x="214.6" y="113.4">N21</text>
<text x="182.5" y="118.7">R20</text>
<text x="182.7" y="115.2">T25</text>
<text x="214.6" y="115.2">N22</text>
<text x="214.6" y="118.7">N23</text>
<text x="182.5" y="120.5">R22</text>
<text x="182.5" y="124.1">R23</text>
<text x="182.5" y="125.9">R25</text>
<text x="214.6" y="125.9">N26</text>
<text x="214.6" y="124.1">N25</text>
<text x="214.6" y="120.5">N24</text>
<text x="10.7" y="129.5">C5</text>
<text x="10.7" y="131.2">1uF</text>
<text x="17.8" y="129.5">C6</text>
<text x="17.8" y="131.2">1uF</text>
<text x="24.9" y="129.5">C7</text>
<text x="24.9" y="131.2">1uF</text>
<text x="46.2" y="129.5">C8</text>
<text x="46.2" y="131.2">1uF</text>
<text x="53.3" y="129.5">C9</text>
<text x="53.3" y="131.2">1uF</text>
<text x="80" y="129.5">C10</text>
<text x="80" y="131.2">1uF</text>
<text x="182.5" y="129.4">R26</text>
<text x="182.6" y="131.2">P20</text>
<text x="214.6" y="129.4">U23</text>
<text x="214.6" y="131.2">U24</text>
<text x="10.7" y="133">C0402</text>
<text x="17.8" y="133">C0402</text>
<text x="24.9" y="133">C0402</text>
<text x="46.2" y="133">C0402</text>
<text x="53.3" y="133">C0402</text>
<text x="80" y="133">C0402</text>
<text x="182.6" y="134.7">P21</text>
<text x="182.6" y="136.5">P22</text>
<text x="214.6" y="136.5">P25</text>
<text x="214.6" y="134.7">P26</text>
<text x="182.6" y="138.3">P23</text>
<text x="214.6" y="138.3">P24</text>
<text x="10.7" y="147.2">C14</text>
<text x="10.7" y="149">1uF</text>
<text x="17.8" y="147.2">C15</text>
<text x="17.8" y="149">1uF</text>
<text x="24.9" y="147.2">C16</text>
<text x="24.9" y="149">1uF</text>
<text x="46.2" y="147.2">C17</text>
<text x="46.2" y="149">1uF</text>
<text x="53.3" y="147.2">C19</text>
<text x="53.3" y="149">1uF</text>
<text x="80" y="147.2">C20</text>
<text x="80" y="149">1uF</text>
<text x="186.7" y="145.5">K1-P676</text>
<text x="10.7" y="150.8">C0402</text>
<text x="17.8" y="150.8">C0402</text>
<text x="24.9" y="150.8">C0402</text>
<text x="46.2" y="150.8">C0402</text>
<text x="53.3" y="150.8">C0402</text>
<text x="80" y="150.8">C0402</text>
<text x="46.2" y="165">C22</text>
<text x="46.2" y="166.8">1uF</text>
<text x="53.3" y="165">C23</text>
<text x="53.3" y="166.8">1uF</text>
<text x="80" y="165">C24</text>
<text x="80" y="166.8">1uF</text>
<text x="87.1" y="165">C25</text>
<text x="87.1" y="166.8">1uF</text>
<text x="46.2" y="168.6">C0402</text>
<text x="53.3" y="168.6">C0402</text>
<text x="80" y="168.6">C0402</text>
<text x="87.1" y="168.6">C0402</text>
<text x="228.1" y="195.1">Design Name</text>
<text x="228.1" y="200.4">Size</text>
<text x="229.9" y="202.2">A3</text>
<text x="233.5" y="200.4">Page Name</text>
<text x="228.1" y="205.7">Date:</text>
<text x="237.4" y="205.7">Thursday, June 19, 2025</text>
<text x="263.7" y="205.7">Sheet</text>
<text x="272.6" y="205.7">10</text>
<text x="277.9" y="205.7">of</text>
<text x="283.2" y="205.7">28</text>
</g>
<g font-size="1.6" fill="#00c">
<text x="29.9" y="29.2">AVDD09_PCIEA</text>
<text x="27.8" y="34.5">PCIEA_REFCLK_N</text>
<text x="29.9" y="30.9">AVDD18_PCIEA</text>
<text x="20.9" y="38.1">USB3_SSRX_N/PCIEA_RXN</text>
<text x="21.1" y="39.8">USB3_SSRX_P/PCIEA_RXP</text>
<text x="21.3" y="41.6">USB3_SSTX_N/PCIEA_TXN</text>
<text x="27.9" y="36.3">PCIEA_REFCLK_P</text>
<text x="130.7" y="39.8">AVDD09_HDMI</text>
<text x="130.7" y="41.6">AVDD09_HDMI</text>
<text x="152.9" y="38.1">AVDD09_CSI</text>
<text x="152.9" y="39.8">AVDD09_CSI</text>
<text x="152.9" y="41.6">AVDD18_CSI</text>
<text x="21.4" y="43.4">USB3_SSTX_P/PCIEA_TXP</text>
<text x="130.7" y="43.4">AVDD18_HDMI</text>
<text x="130.7" y="46.9">AVDD33_HDMI</text>
<text x="130.7" y="45.2">AVDD18_HDMI</text>
<text x="149.8" y="46.9">MIPI_CSI1_CLKN</text>
<text x="152.9" y="43.4">AVDD18_CSI</text>
<text x="29.9" y="48.7">AVDD09_PCIEB</text>
<text x="29.9" y="50.5">AVDD09_PCIEB</text>
<text x="29.9" y="52.3">AVDD18_PCIEB</text>
<text x="130.7" y="48.7">AVDD33_HDMI</text>
<text x="149.9" y="48.7">MIPI_CSI1_CLKP</text>
<text x="150.9" y="52.3">MIPI_CSI1_D0N</text>
<text x="27.8" y="55.8">PCIEB_REFCLK_N</text>
<text x="27.9" y="57.6">PCIEB_REFCLK_P</text>
<text x="130.7" y="54.1">HDMI_TX0N</text>
<text x="130.7" y="55.8">HDMI_TX0P</text>
<text x="130.7" y="57.6">HDMI_TX1N</text>
<text x="130.7" y="59.4">HDMI_TX1P</text>
<text x="150.9" y="55.8">MIPI_CSI1_D1N</text>
<text x="150.9" y="59.4">MIPI_CSI1_D2N</text>
<text x="151" y="54.1">MIPI_CSI1_D0P</text>
<text x="151" y="57.6">MIPI_CSI1_D1P</text>
<text x="31.9" y="61.2">PCIEB_RX0N</text>
<text x="31.9" y="64.7">PCIEB_RX1N</text>
<text x="32" y="63">PCIEB_RX0P</text>
<text x="130.7" y="61.2">HDMI_TX2N</text>
<text x="130.7" y="63">HDMI_TX2P</text>
<text x="130.7" y="64.7">HDMI_TXCN</text>
<text x="150.9" y="63">MIPI_CSI1_D3N</text>
<text x="151" y="61.2">MIPI_CSI1_D2P</text>
<text x="151" y="64.7">MIPI_CSI1_D3P</text>
<text x="32" y="66.5">PCIEB_RX1P</text>
<text x="32" y="68.3">PCIEB_TX0N</text>
<text x="32" y="71.8">PCIEB_TX1N</text>
<text x="32.1" y="70.1">PCIEB_TX0P</text>
<text x="130.7" y="66.5">HDMI_TXCP</text>
<text x="130.7" y="71.8">AVDD09_DSI1</text>
<text x="149.8" y="71.8">MIPI_CSI2_CLKN</text>
<text x="32.1" y="73.6">PCIEB_TX1P</text>
<text x="130.7" y="73.6">AVDD12_DSI1</text>
<text x="130.7" y="75.4">AVDD18_DSI1</text>
<text x="149.8" y="77.2">MIPI_CSI3_CLKN</text>
<text x="149.9" y="73.6">MIPI_CSI2_CLKP</text>
<text x="29.8" y="80.7">AVDD09_PCIEC</text>
<text x="29.8" y="82.5">AVDD18_PCIEC</text>
<text x="130.7" y="79">MIPI_DSI1_CLKN</text>
<text x="130.7" y="80.7">MIPI_DSI1_CLKP</text>
<text x="130.7" y="82.5">MIPI_DSI1_D0N</text>
<text x="149.9" y="79">MIPI_CSI3_CLKP</text>
<text x="150.9" y="82.5">MIPI_CSI3_D0N</text>
<text x="27.7" y="86.1">PCIEC_REFCLK_N</text>
<text x="27.8" y="87.8">PCIEC_REFCLK_P</text>
<text x="130.7" y="84.3">MIPI_DSI1_D0P</text>
<text x="130.7" y="86.1">MIPI_DSI1_D1N</text>
<text x="130.7" y="87.8">MIPI_DSI1_D1P</text>
<text x="130.7" y="89.6">MIPI_DSI1_D2N</text>
<text x="150.9" y="86.1">MIPI_CSI3_D1N</text>
<text x="150.9" y="89.6">MIPI_CSI3_D2N</text>
<text x="151" y="84.3">MIPI_CSI3_D0P</text>
<text x="151" y="87.8">MIPI_CSI3_D1P</text>
<text x="31.8" y="91.4">PCIEC_RX0N</text>
<text x="31.8" y="95">PCIEC_RX1N</text>
<text x="31.9" y="93.2">PCIEC_RX0P</text>
<text x="130.7" y="91.4">MIPI_DSI1_D2P</text>
<text x="130.7" y="93.2">MIPI_DSI1_D3N</text>
<text x="130.7" y="95">MIPI_DSI1_D3P</text>
<text x="150.9" y="93.2">MIPI_CSI3_D3N</text>
<text x="151" y="91.4">MIPI_CSI3_D2P</text>
<text x="151" y="95">MIPI_CSI3_D3P</text>
<text x="31.9" y="96.7">PCIEC_RX1P</text>
<text x="32" y="98.5">PCIEC_TX0N</text>
<text x="32" y="100.3">PCIEC_TX0P</text>
<text x="31" y="107.4">PCIEA_R_EXT</text>
<text x="32" y="102.1">PCIEC_TX1N</text>
<text x="32" y="103.8">PCIEC_TX1P</text>
<text x="187.6" y="119.8">NA</text>
<text x="187.6" y="116.3">NA</text>
<text x="187.6" y="114.5">NA</text>
<text x="210.3" y="116.3">NA</text>
<text x="210.3" y="114.5">NA</text>
<text x="210.3" y="119.8">NA</text>
<text x="187.6" y="121.6">NA</text>
<text x="187.6" y="125.2">NA</text>
<text x="210.3" y="125.2">NA</text>
<text x="210.3" y="121.6">NA</text>
<text x="187.6" y="130.5">NA</text>
<text x="187.6" y="127">NA</text>
<text x="210.3" y="127">NA</text>
<text x="210.3" y="130.5">NA</text>
<text x="187.6" y="135.8">NA</text>
<text x="187.6" y="137.6">NA</text>
<text x="187.6" y="132.3">NA</text>
<text x="210.3" y="137.6">NA</text>
<text x="210.3" y="135.8">NA</text>
<text x="210.3" y="132.3">NA</text>
<text x="187.6" y="139.4">NA</text>
<text x="210.3" y="139.4">NA</text>
</g>
<g font-size="1.6" fill="#f00">
<text x="69.3" y="41.3">USB3_TXN [24]</text>
<text x="69.5" y="37.9">USB3_RXN [24]</text>
<text x="69.5" y="39.7">USB3_RXP [24]</text>
<text x="69.3" y="43.1">USB3_TXP [24]</text>
<text x="174.4" y="46.8">MIPI_CSI1_CLKN</text>
<text x="188.6" y="46.8">[18]</text>
<text x="100.5" y="53.7">[19]</text>
<text x="104.2" y="53.7">HDMI_TX0N</text>
<text x="174.4" y="48.6">MIPI_CSI1_CLKP</text>
<text x="174.4" y="52.1">MIPI_CSI1_DN0</text>
<text x="174.4" y="53.9">MIPI_CSI1_DP0</text>
<text x="187.4" y="53.9">[18]</text>
<text x="187.6" y="52.1">[18]</text>
<text x="188.5" y="48.6">[18]</text>
<text x="53.3" y="55.5">PCIEB_REFCLK_N</text>
<text x="53.3" y="57.3">PCIEB_REFCLK_P</text>
<text x="68.6" y="57.3">[25]</text>
<text x="68.8" y="55.5">[25]</text>
<text x="100.5" y="55.5">[19]</text>
<text x="100.5" y="57.3">[19]</text>
<text x="100.5" y="59.1">[19]</text>
<text x="104.2" y="55.5">HDMI_TX0P</text>
<text x="104.2" y="57.3">HDMI_TX1N</text>
<text x="104.2" y="59.1">HDMI_TX1P</text>
<text x="174.4" y="55.7">MIPI_CSI1_DN1</text>
<text x="174.4" y="57.4">MIPI_CSI1_DP1</text>
<text x="174.4" y="59.2">MIPI_CSI1_DN2</text>
<text x="187.4" y="57.4">[18]</text>
<text x="187.6" y="55.7">[18]</text>
<text x="187.6" y="59.2">[18]</text>
<text x="53.5" y="61">PCIEB_RX0N</text>
<text x="53.5" y="62.8">PCIEB_RX0P</text>
<text x="53.5" y="64.6">PCIEB_RX1N</text>
<text x="64.3" y="62.8">[25]</text>
<text x="64.6" y="61">[25]</text>
<text x="64.6" y="64.6">[25]</text>
<text x="100.5" y="60.8">[19]</text>
<text x="100.5" y="62.6">[19]</text>
<text x="100.5" y="64.4">[19]</text>
<text x="104.2" y="60.8">HDMI_TX2N</text>
<text x="104.2" y="62.6">HDMI_TX2P</text>
<text x="104.2" y="64.4">HDMI_TXCN</text>
<text x="174.4" y="61">MIPI_CSI1_DP2</text>
<text x="174.4" y="62.8">MIPI_CSI1_DN3</text>
<text x="174.4" y="64.6">MIPI_CSI1_DP3</text>
<text x="187.4" y="61">[18]</text>
<text x="187.4" y="64.6">[18]</text>
<text x="187.6" y="62.8">[18]</text>
<text x="53.3" y="67.9">PCIEB_TX0N [25]</text>
<text x="53.3" y="69.7">PCIEB_TX0P [25]</text>
<text x="53.3" y="71.5">PCIEB_TX1N [25]</text>
<text x="53.5" y="66.3">PCIEB_RX1P</text>
<text x="64.3" y="66.3">[25]</text>
<text x="100.5" y="66.2">[19]</text>
<text x="104.2" y="66.2">HDMI_TXCP</text>
<text x="174.4" y="71.7">MIPI_CSI2_CLKN</text>
<text x="188.6" y="71.7">[18]</text>
<text x="53.3" y="73.3">PCIEB_TX1P [25]</text>
<text x="174.4" y="77">MIPI_CSI3_CLKN</text>
<text x="174.4" y="73.4">MIPI_CSI2_CLKP</text>
<text x="188.5" y="73.4">[18]</text>
<text x="188.6" y="77">[18]</text>
<text x="95" y="78.6">[20]</text>
<text x="95.1" y="80.4">[20]</text>
<text x="96" y="82.2">[20]</text>
<text x="96.2" y="83.9">[20]</text>
<text x="98.7" y="78.6">MIPI_DSI1_CLK_N</text>
<text x="98.8" y="80.4">MIPI_DSI1_CLK_P</text>
<text x="99.7" y="82.2">MIPI_DSI1_LANE0_DN</text>
<text x="99.9" y="83.9">MIPI_DSI1_LANE0_DP</text>
<text x="174.4" y="78.8">MIPI_CSI3_CLKP</text>
<text x="174.4" y="82.3">MIPI_CSI3_DN0</text>
<text x="187.6" y="82.3">[18]</text>
<text x="188.5" y="78.8">[18]</text>
<text x="53.3" y="85.7">PCIEC_REFCLK_N</text>
<text x="53.3" y="87.5">PCIEC_REFCLK_P</text>
<text x="68.8" y="87.5">[26]</text>
<text x="69" y="85.7">[26]</text>
<text x="96" y="85.7">[20]</text>
<text x="96" y="89.3">[20]</text>
<text x="96.2" y="87.5">[20]</text>
<text x="99.7" y="85.7">MIPI_DSI1_LANE1_DN</text>
<text x="99.7" y="89.3">MIPI_DSI1_LANE2_DN</text>
<text x="99.9" y="87.5">MIPI_DSI1_LANE1_DP</text>
<text x="174.4" y="84.1">MIPI_CSI3_DP0</text>
<text x="174.4" y="85.9">MIPI_CSI3_DN1</text>
<text x="174.4" y="87.7">MIPI_CSI3_DP1</text>
<text x="174.4" y="89.4">MIPI_CSI3_DN2</text>
<text x="187.4" y="84.1">[18]</text>
<text x="187.4" y="87.7">[18]</text>
<text x="187.6" y="85.9">[18]</text>
<text x="187.6" y="89.4">[18]</text>
<text x="53.5" y="91.2">PCIEC_RX0N</text>
<text x="53.5" y="93">PCIEC_RX0P</text>
<text x="53.5" y="94.8">PCIEC_RX1N</text>
<text x="64.6" y="93">[26]</text>
<text x="64.7" y="91.2">[26]</text>
<text x="64.7" y="94.8">[26]</text>
<text x="96" y="92.8">[20]</text>
<text x="96.2" y="91.1">[20]</text>
<text x="96.2" y="94.6">[20]</text>
<text x="99.7" y="92.8">MIPI_DSI1_LANE3_DN</text>
<text x="99.9" y="91.1">MIPI_DSI1_LANE2_DP</text>
<text x="99.9" y="94.6">MIPI_DSI1_LANE3_DP</text>
<text x="174.4" y="91.2">MIPI_CSI3_DP2</text>
<text x="174.4" y="93">MIPI_CSI3_DN3</text>
<text x="174.4" y="94.8">MIPI_CSI3_DP3</text>
<text x="187.4" y="91.2">[18]</text>
<text x="187.4" y="94.8">[18]</text>
<text x="187.6" y="93">[18]</text>
<text x="53.3" y="98.2">PCIEC_TX0N</text>
<text x="53.3" y="99.9">PCIEC_TX0P [26]</text>
<text x="53.3" y="101.7">PCIEC_TX1N</text>
<text x="53.5" y="96.6">PCIEC_RX1P</text>
<text x="64.2" y="98.2">[26]</text>
<text x="64.2" y="101.7">[26]</text>
<text x="64.6" y="96.6">[26]</text>
<text x="53.3" y="103.5">PCIEC_TX1P [26]</text>
</g>
<g font-size="1.3">
<text x="30.8" y="1.3">5</text>
<text x="88.8" y="1.3">4</text>
<text x="146.9" y="1.3">3</text>
<text x="205" y="1.3">2</text>
<text x="263.1" y="1.3">1</text>
<text x=".5" y="28.4">D</text>
<text x="292.6" y="28.4">D</text>
<text x=".5" y="79.5">C</text>
<text x="292.6" y="79.5">C</text>
<text x=".5" y="130.6">B</text>
<text x="292.6" y="130.6">B</text>
<text x=".5" y="181.7">A</text>
<text x="292.6" y="181.7">A</text>
<text x="30.8" y="207.4">5</text>
<text x="88.8" y="207.4">4</text>
<text x="146.9" y="207.4">3</text>
<text x="205" y="207.4">2</text>
<text x="263.1" y="207.4">1</text>
</g>
</svg>
